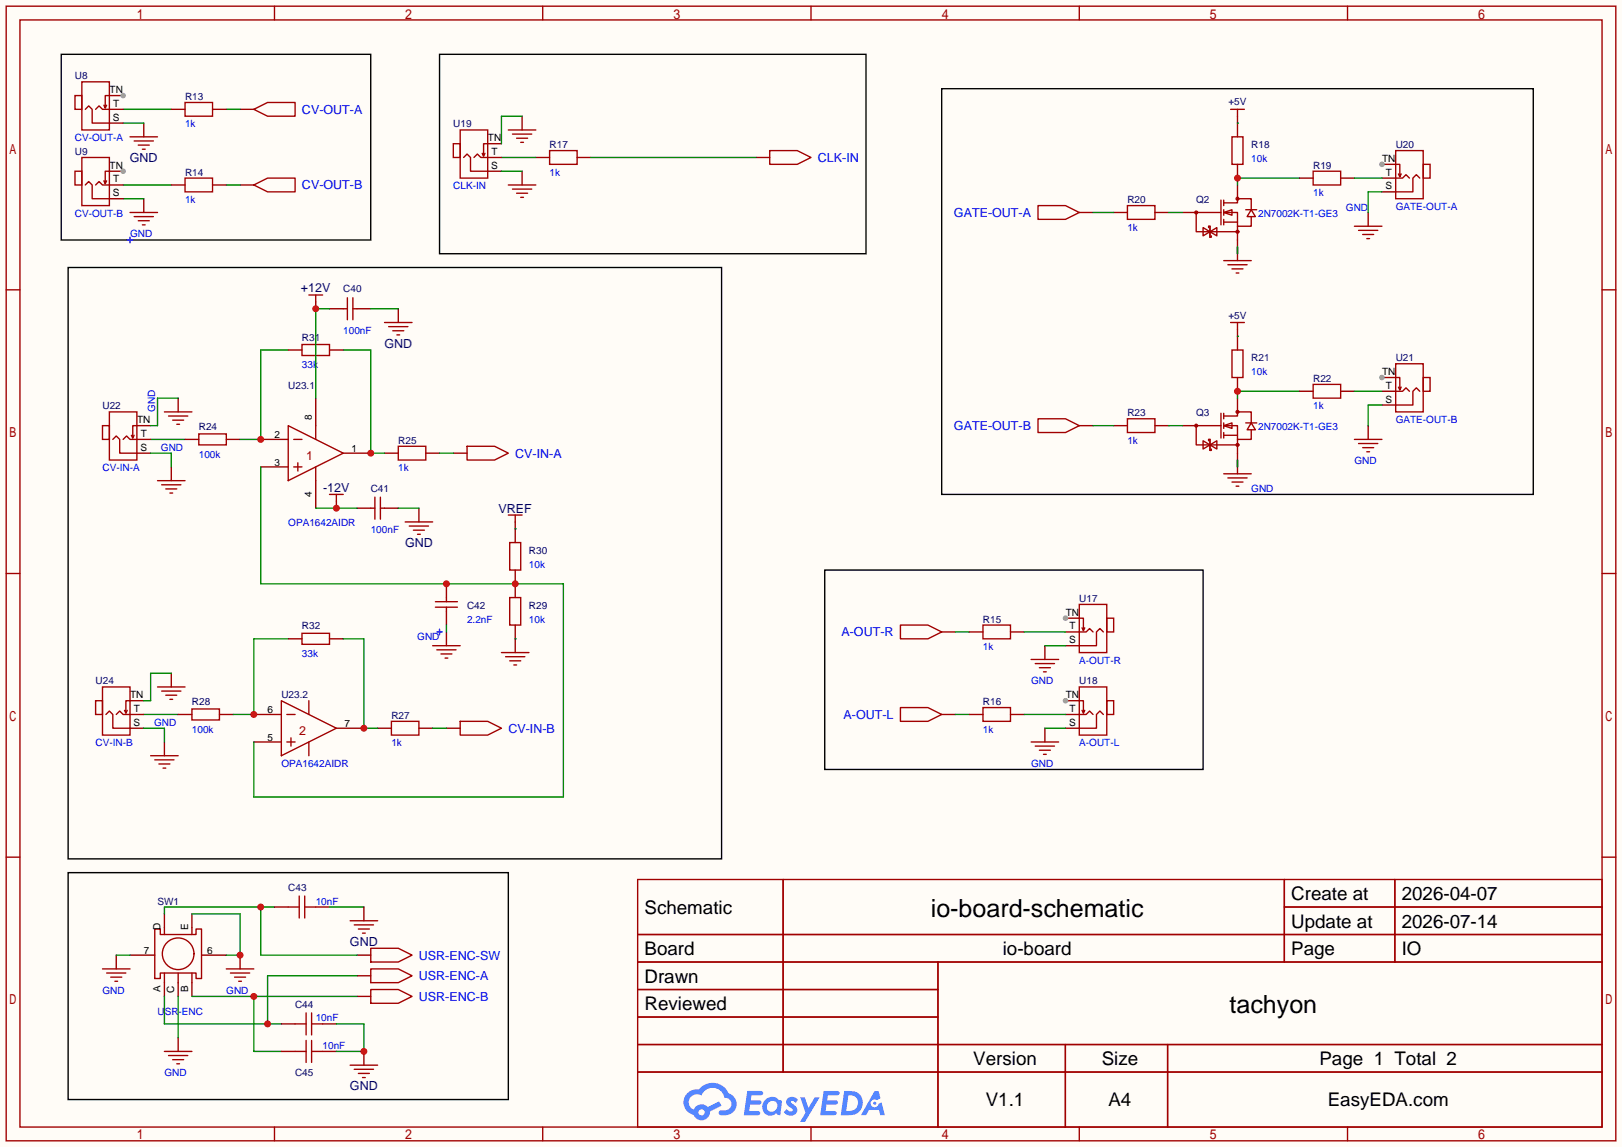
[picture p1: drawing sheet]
<svg xmlns="http://www.w3.org/2000/svg" width="299mm" height="212mm" viewBox="0 0 299 212" stroke-linecap="round" stroke-linejoin="round" font-family="sans-serif">
<path d="M0 0h299.5v211.8h-299.5z" fill="#fffcf7"/>
<g fill="none" stroke="#a10000" stroke-width=".25">
<path d="M1.1 1.1h297.2v209.6h-297.2zM3.7 3.7h292.1v204.5h-292.1zM50.7 1.1v2.6M100.2 1.1v2.6M149.7 1.1v2.6M199.3 1.1v2.6M248.8 1.1v2.6M1.1 53.5h2.6M295.8 53.5h2.5M1.1 105.9h2.6M295.8 105.9h2.5M1.1 158.3h2.6"/>
<path d="M295.8 158.3h2.5M117.7 162.4h178.1v45.8h-178.1zM117.7 172.6h178.1M117.7 177.7h178.1M144.6 162.4v35.6M173.2 177.7v30.5M237.1 162.4v15.3M237.1 167.5h58.7M257.5 162.4v15.3M117.7 182.8h55.5M117.7 192.9h178.1M117.7 187.8h55.5"/>
<path d="M117.7 198h178.1M196.7 192.9v15.3M215.6 192.9v15.3M50.7 208.2v2.5M100.2 208.2v2.5M149.7 208.2v2.5M199.3 208.2v2.5M248.8 208.2v2.5"/>
</g>
<g fill="#5487ff">
<path d="M145.5 202.8a1.3 1.3 0 0 1 1.8 .3l-.4 .6a.54 .54 0 0 0-.9-.2l.1 .2a1.58 1.58 0 0 1 1.1 1.6 1.43 1.43 0 0 1-2.5 .1l.5-.6a.64 .64 0 0 0 .5 .5 .64 .64 0 0 0 .7-.3l-.2-.2a1.6 1.6 0 0 1-1-1.6z"/>
<path d="M147.7 202.7h.9l.7 1.9 1.1-1.9h.9l-2.7 4.5h-.9l1-1.7z"/>
<path d="M138 201.5h1.6a1.31 1.31 0 0 1 1.2 .2 .4 .4 0 0 1-.3 .6h-1.8l-.1 .9h1.6a.4 .4 0 0 1 .4 .4 .4 .4 0 0 1-.4 .4h-1.7l-.2 1.2h.8a1.23 1.23 0 0 1 1.2 .2 .39 .39 0 0 1-.3 .6h-2.7z"/>
<path d="M152.1 201.5h1.6a1.32 1.32 0 0 1 1.3 .2 .39 .39 0 0 1-.4 .6h-1.7l-.2 .9h1.7a.4 .4 0 0 1 .3 .4 .4 .4 0 0 1-.4 .4h-1.7l-.2 1.2h.8a1.23 1.23 0 0 1 1.2 .2 .39 .39 0 0 1-.3 .6h-2.7z"/>
<path d="M161.5 201.5h.7l.4 1.3-.7 .4a.75 .75 0 0 0-1.1 .3 .75 .75 0 0 0 .5 1 .75 .75 0 0 0 .9-.6l.6-.3 .6 2.4h-.9l-.2-1h-1.9l-.5 1h-.9z"/>
<path d="M155.9 201.5l-.7 4.5h1.5a2.27 2.27 0 0 0 2.6-2.3 2.27 2.27 0 0 0-2.7-2.2zM156.6 202.3a1.5 1.5 0 0 1 1.8 1.5 1.5 1.5 0 0 1-1.9 1.4h-.3z"/>
<path d="M141.3 203.1a1.62 1.62 0 0 0-.4 2.1 1.62 1.62 0 0 0 2 .7l.4-.3 .3 .3 .5 .1 .3-2.5-.2-.3h-.4a1.58 1.58 0 0 0-2.5-.1zM141.9 203.6a.99 .99 0 0 1 1.6 .3 .99 .99 0 0 1-.9 1.4 .94 .94 0 0 1-1-.5 .94 .94 0 0 1 .3-1.2z"/>
<path d="M126.9 201.9a2.37 2.37 0 0 0 1.2 4 1.54 1.54 0 0 0 1.7 1 1.54 1.54 0 0 0 1.3-1.6l2.1-1.1-.5-.8-2 1.1a1.57 1.57 0 0 0-2.6 .4 1.5 1.5 0 0 1-.8-2.1 1.5 1.5 0 0 1 2.2-.5 2.23 2.23 0 0 1 2.3-1.4 2.23 2.23 0 0 1 2 1.8 1.16 1.16 0 0 1 1.2 1.1 1.16 1.16 0 0 1-1 1.3h-.7a.47 .47 0 0 0-.6 .3 .47 .47 0 0 0 .4 .6 2.23 2.23 0 0 0 2.3-.7 2.23 2.23 0 0 0 .4-2.3 2.16 2.16 0 0 0-1.3-1.1 3.2 3.2 0 0 0-5.4-.7l-1.2 .1zM129 205.4a.58 .58 0 0 1 1.1 0 .58 .58 0 0 1-1.1 0z"/>
<circle cx="161.5" cy="203.8" r=".28"/>
</g>
<path d="M20.2 17.7h2.5M20.2 20.2h2.5M20.2 22.7h2.5M26.5 22.7v2.6M26.5 36.7v2.5M44.3 20.2h2.6M44.3 34.2h2.6" fill="none" stroke="#870000" stroke-width=".25"/>
<path d="M24 25.3h5.1M24 39.2h5.1M24.8 26h3.5M25.5 26.8h2.1M26.3 27.6h.5M46.9 20.2l2.5-1.3h5.1v2.6h-5.1zM46.9 34.2l2.5-1.3h5.1v2.5h-5.1zM24.8 40h3.5M25.5 40.8h2.1M26.3 41.5h.5" fill="none" stroke="#a10000" stroke-width=".25"/>
<path d="M22.7 20.2h8.9M22.7 34.2h8.9M22.7 22.7h3.8M22.7 36.7h3.8M41.8 20.2h2.5M41.8 34.2h2.5" fill="none" stroke="#008700" stroke-width=".25"/>
<circle cx="22.7" cy="17.7" r=".51" fill="#999"/>
<path d="M13.8 17.7h1.3v2.5h-1.3zM15.1 15.1h5.1v8.9h-5.1zM19.7 19.4l-.3 .5M20.2 17.7h-.8v2.2l-.2-.5M15.7 20.2l.7-.6 .6 .6v2.5h3.2M17.7 20.2l.6-.6 .6 .6h1.3" fill="none" stroke="#a10000" stroke-width=".25"/>
<path d="M20.2 36.7h2.5M20.2 34.2h2.5M20.2 31.6h2.5" fill="none" stroke="#870000" stroke-width=".25"/>
<circle cx="22.7" cy="31.6" r=".51" fill="#999"/>
<path d="M34.2 18.9h5v2.6h-5zM13.8 31.6h1.3v2.6h-1.3zM15.1 29.1h5.1v8.9h-5.1zM15.7 34.2l.7-.7 .6 .7v2.5h3.2M17.7 34.2l.6-.7 .6 .7h1.3M19.7 33.4l-.3 .5M20.2 31.6h-.8v2.3l-.2-.5M34.2 32.9h5v2.5h-5zM166.2 115.4h5.1l2.6 1.3-2.6 1.3h-5.1zM181.5 115.4h5.1v2.6h-5.1zM166.2 130.7h5.1l2.6 1.3-2.6 1.2h-5.1zM181.5 130.7h5.1v2.5h-5.1z" fill="none" stroke="#a10000" stroke-width=".25"/>
<g fill="none" stroke="#870000" stroke-width=".25">
<path d="M31.6 20.2h2.6M31.6 34.2h2.6M39.2 20.2h2.6M39.2 34.2h2.6M173.9 116.7h2.5M178.9 116.7h2.6M186.6 116.7h2.5M196.7 116.7h2.6M196.7 119.3h2.6M196.7 114.2h2.6M173.9 132h2.5M178.9 132h2.6"/>
<path d="M186.6 132h2.5"/>
</g>
<path d="M176.4 116.7h2.5M176.4 132h2.5" fill="none" stroke="#008700" stroke-width=".25"/>
<circle cx="196.7" cy="114.2" r=".51" fill="#999"/>
<path d="M199.3 111.6h5v8.9h-5zM199.3 116.7h1.2l.7-.6 .6 .6M199.3 114.2h.7v2.3l.3-.5M199.8 116l.2 .5M203.7 116.7l-.6-.6-.7 .6v2.6h-3.1M204.3 114.2h1.3v2.5h-1.3z" fill="none" stroke="#a10000" stroke-width=".25"/>
<path d="M196.7 134.5h2.6M196.7 132h2.6M196.7 129.4h2.6" fill="none" stroke="#870000" stroke-width=".25"/>
<circle cx="196.7" cy="129.4" r=".51" fill="#999"/>
<g fill="none" stroke="#a10000" stroke-width=".25">
<path d="M83.7 26.5h1.3v2.6h-1.3zM85 24h5v8.9h-5zM85.6 29.1l.6-.7 .7 .7v2.5h3.1M87.5 29.1l.6-.7 .7 .7h1.2M89.5 28.3l-.2 .5M90 26.5h-.7v2.3l-.3-.5M93.9 24h5M93.9 34.2h5M94.6 24.8h3.6M94.6 34.9h3.6M95.4 25.5h2M95.4 35.7h2"/>
<path d="M96.1 26.3h.5M96.1 36.4h.5M101.5 27.8h5.1v2.6h-5.1zM142.1 27.8h5.1l2.5 1.3-2.5 1.3h-5.1zM225.4 39.2h-4.5v3.6h7.6M225.4 37v4.5M225.9 39.2l1.6-.5v1.1zM225.9 37.5h2.6v-.8h2.5v2M225.9 39.2h2.6v2.6h2.5v-1.8M225.9 37v1M225.9 38.7v1.1M227.2 20.2h2.5"/>
<path d="M227.5 25.3h2v5.1h-2zM228.5 20.2v1.3M230 38.7h2M231 38.7l.8 1.3h-1.5zM222.1 42l1.3 .8-1.3 .8zM223.1 42v-.2h.3v2h.2v-.2M223.4 42.8l1.3-.8v1.6zM225.9 41h2.6M225.9 40.5v1M225.9 48.1h5.1M226.7 48.9h3.6M227.5 49.7h2"/>
<path d="M228.2 50.4h.5M228.5 41.8v2.5M190.4 121.8h5.1M190.4 137h5.1M191.1 122.6h3.6M191.1 137.8h3.6M191.9 123.3h2M191.9 138.6h2M192.7 124.1h.5M192.7 139.3h.5M199.3 126.9h5v8.9h-5zM199.3 132h1.2l.7-.7 .6 .7"/>
<path d="M199.3 129.4h.7v2.3l.3-.5M199.8 131.2l.2 .5M203.7 132l-.6-.7-.7 .7v2.5h-3.1M204.3 129.4h1.3v2.6h-1.3z"/>
<circle cx="220.9" cy="39.2" r=".25"/>
<circle cx="228.5" cy="36.7" r=".25"/>
<circle cx="228.5" cy="42.8" r=".25"/>
</g>
<path d="M92.6 29.1h6.3M92.6 31.6h3.8M96.4 21.5h-3.8v5M239.9 32.9h-11.4v1.3M228.5 45.6v1.3M189.1 116.7h7.6M192.9 119.3h3.8M189.1 132h7.6M192.9 134.5h3.8" fill="none" stroke="#008700" stroke-width=".25"/>
<g fill="none" stroke="#870000" stroke-width=".25">
<path d="M90 29.1h2.6M90 31.6h2.6M90 26.5h2.6M96.4 21.5v2.5M96.4 31.6v2.6M98.9 29.1h2.6M106.6 29.1h2.5M139.6 29.1h2.5M218.3 39.2h2.6M228.5 21.5v3.8M228.5 30.4v2.5M228.5 34.2v2.5"/>
<path d="M228.5 44.3v3.8M192.9 119.3v2.5M192.9 134.5v2.5"/>
</g>
<circle cx="228.5" cy="32.9" r=".63" fill="#c00"/>
<path d="M228.5 22.7h.1" fill="none" stroke="#008700" stroke-width=".25"/>
<path d="M242.4 31.6h5.1v2.6h-5.1z" fill="none" stroke="#a10000" stroke-width=".25"/>
<path d="M239.9 32.9h2.5M247.5 32.9h2.6M255.1 32.9h2.6M255.1 35.4h2.6M255.1 30.4h2.6" fill="none" stroke="#870000" stroke-width=".25"/>
<circle cx="255.1" cy="30.4" r=".51" fill="#999"/>
<g fill="none" stroke="#a10000" stroke-width=".25">
<path d="M191.6 38h5.1l2.6 1.2-2.6 1.3h-5.1zM208.2 38h5v2.5h-5zM257.7 27.8h5.1v8.9h-5.1zM257.7 32.9h1.3l.6-.6 .6 .6M257.7 30.4h.7v2.2l.3-.5M258.2 32.1l.2 .5M262.1 32.9l-.6-.6-.6 .6v2.5h-3.2M262.8 30.4h1.2v2.5h-1.2zM227.2 59.6h2.5M228.5 59.6v1.2M250.1 41.8h5M250.8 42.5h3.6"/>
<path d="M251.6 43.3h2M252.3 44.1h.6M225.4 78.6h-4.5v3.6h7.6M225.4 76.3v4.6M225.9 78.6l1.6-.5v1zM225.9 76.8h2.6v-.7h2.5v2M225.9 78.6h2.6v2.6h2.5v-1.8M225.9 76.3v1M225.9 78.1v1M225.9 79.9v1M227.5 64.6h2v5.1h-2zM230 78.1h2"/>
<path d="M231 78.1l.8 1.3h-1.5zM222.1 81.4l1.3 .8-1.3 .7zM223.1 81.4v-.2h.3v2h.2v-.3M223.4 82.2l1.3-.8v1.5zM225.9 80.4h2.6M225.9 87.5h5.1M226.7 88.3h3.6M227.5 89h2M228.2 89.8h.5M228.5 81.2v2.5"/>
<circle cx="220.9" cy="78.6" r=".25"/>
<circle cx="228.5" cy="76.1" r=".25"/>
<circle cx="228.5" cy="82.2" r=".25"/>
</g>
<path d="M199.3 39.2h2.5M205.6 39.2h2.6M213.2 39.2h2.6M252.6 39.2v2.6M218.3 78.6h2.6M228.5 60.8v3.8M228.5 69.7v2.6M228.5 73.5v2.6M228.5 83.7v3.8" fill="none" stroke="#870000" stroke-width=".25"/>
<path d="M201.8 39.2h3.8M215.8 39.2h2.5M250.1 32.9h5M255.1 35.4h-2.5v3.8M239.9 72.3h-11.4v1.2M228.5 85v1.2" fill="none" stroke="#008700" stroke-width=".25"/>
<circle cx="228.5" cy="72.3" r=".63" fill="#c00"/>
<path d="M228.5 62.1h.1" fill="none" stroke="#008700" stroke-width=".25"/>
<path d="M242.4 71h5.1v2.5h-5.1z" fill="none" stroke="#a10000" stroke-width=".25"/>
<path d="M239.9 72.3h2.5M247.5 72.3h2.6M255.1 72.3h2.6M255.1 74.8h2.6M255.1 69.7h2.6" fill="none" stroke="#870000" stroke-width=".25"/>
<circle cx="255.1" cy="69.7" r=".51" fill="#999"/>
<g fill="none" stroke="#a10000" stroke-width=".25">
<path d="M18.9 78.6h1.3v2.6h-1.3zM20.2 76.1h5.1v8.9h-5.1zM25.3 78.6h-.8v2.3l-.2-.5M30.4 76.1h5M31.1 76.8h3.6M31.9 77.6h2M32.6 78.4h.5M53.2 78.6l10.2 5.1-10.2 5.1zM58.3 78.6v2.6M191.6 77.3h5.1l2.6 1.3-2.6 1.3h-5.1zM208.2 77.3h5v2.6h-5zM257.7 67.2h5.1v8.9h-5.1z"/>
<path d="M257.7 72.3h1.3l.6-.7 .6 .7M257.7 69.7h.7v2.3l.3-.5M258.2 71.5l.2 .5M262.1 72.3l-.6-.7-.6 .7v2.5h-3.2M262.8 69.7h1.2v2.6h-1.2zM20.8 81.2l.7-.7 .6 .7v2.5h3.2M22.7 81.2l.7-.7 .6 .7h1.3M24.8 80.4l-.3 .5M29.1 88.8h5.1M29.8 89.5h3.6M30.6 90.3h2M31.4 91.1h.5"/>
<path d="M36.7 80.1h5.1v2.1h-5.1zM54.2 81.2h1.6M54.2 86.2h1.6M55 85.5v1.5M58.3 86.2v2.6M86.2 82.4h5.1l2.6 1.3-2.6 1.3h-5.1zM250.1 81.2h5M250.8 81.9h3.6M251.6 82.7h2M252.3 83.4h.6M51.9 129.4l10.2 5.1-10.2 5.1zM53 132h1.5"/>
<path d="M53 137h1.5M53.7 136.3v1.5M57 129.4v2.6M57 137v2.6"/>
</g>
<g fill="none" stroke="#870000" stroke-width=".25">
<path d="M25.3 78.6h2.5M32.9 73.5v2.6M58.3 73.5v5.1M199.3 78.6h2.5M205.6 78.6h2.6M213.2 78.6h2.6M252.6 78.6v2.6M25.3 83.7h2.5M25.3 81.2h2.5M31.6 86.2v2.6M34.2 81.2h2.5M41.8 81.2h2.5"/>
<path d="M48.1 81.2h5.1M48.1 86.2h5.1M58.3 88.8v5.1M63.4 83.7h5.1M83.7 83.7h2.5M46.9 137h5M46.9 132h5M62.1 134.5h5.1"/>
</g>
<path d="M32.9 73.5h-3.8v5.1h-1.3M53.2 64.6h-5.1v16.6h-3.8M201.8 78.6h3.8M215.8 78.6h2.5M250.1 72.3h5M255.1 74.8h-2.5v3.8M27.8 81.2h6.4M27.8 83.7h3.8v2.5" fill="none" stroke="#008700" stroke-width=".25"/>
<path d="M11.3 10h57.2v34.3h-57.2zM81.2 10h78.7v36.9h-78.7zM173.9 16.4h109.2v74.9h-109.2zM152.3 105.3h69.8v36.8h-69.8z" fill="none" stroke="#000" stroke-width=".25"/>
<circle cx="48.1" cy="81.2" r=".63" fill="#c00"/>
<path d="M73.5 82.4h5.1v2.6h-5.1z" fill="none" stroke="#a10000" stroke-width=".25"/>
<path d="M71 83.7h2.5M78.6 83.7h2.6" fill="none" stroke="#870000" stroke-width=".25"/>
<path d="M63.4 64.6h5.1v19.1h2.5" fill="none" stroke="#008700" stroke-width=".25"/>
<circle cx="68.5" cy="83.7" r=".63" fill="#c00"/>
<path d="M81.2 83.7h2.5M53.2 118h-6.3v14h-3.8M26.5 134.5h3.9v2.5M26.5 132h6.4M31.6 124.3h-3.8v5.1h-1.3M79.9 134.5h2.5" fill="none" stroke="#008700" stroke-width=".25"/>
<path d="M95.1 96.4v1.3M24 134.5h2.5M24 132h2.5M24 129.4h2.5M30.4 137v2.6M31.6 124.3v2.6M32.9 132h2.5M40.5 132h2.6M69.7 134.5h2.6M77.3 134.5h2.6M82.4 134.5h2.6" fill="none" stroke="#870000" stroke-width=".25"/>
<g fill="none" stroke="#a10000" stroke-width=".25">
<path d="M93.9 95.1h2.5M95.1 95.1v1.3M17.7 129.4h1.2v2.6h-1.2zM18.9 126.9h5.1v8.9h-5.1zM19.6 132l.6-.7 .6 .7v2.5h3.2M21.5 132l.6-.7 .6 .7h1.3M23.5 131.2l-.3 .5M24 129.4h-.8v2.3l-.2-.5M27.8 139.6h5.1M29.1 126.9h5.1M29.8 127.6h3.6M30.6 128.4h2"/>
<path d="M31.4 129.2h.5M35.4 130.9h5.1v2.1h-5.1zM72.3 133.2h5v2.6h-5zM85 133.2h5l2.6 1.3-2.6 1.3h-5zM28.6 140.3h3.5M29.3 141.1h2.1M30.1 141.9h.5"/>
</g>
<circle cx="46.9" cy="132" r=".63" fill="#c00"/>
<path d="M48.1 86.2v21.6h55.9v39.4h-57.1v-10.2M95.1 118h.1" fill="none" stroke="#008700" stroke-width=".25"/>
<path d="M95.1 97.7v2.5M95.1 105.3v5.1M95.1 115.4v5.1" fill="none" stroke="#870000" stroke-width=".25"/>
<path d="M94.1 110.4h2v5h-2zM94.1 100.2h2v5.1h-2zM92.6 120.5h5.1M93.3 121.3h3.6M94.1 122h2M94.9 122.8h.5" fill="none" stroke="#a10000" stroke-width=".25"/>
<circle cx="95.1" cy="107.8" r=".63" fill="#c00"/>
<path d="M95.1 97.7h.1" fill="none" stroke="#008700" stroke-width=".25"/>
<path d="M82.4 107.8v2.6M82.4 112.9v2.5M82.4 116.7v2.6" fill="none" stroke="#870000" stroke-width=".25"/>
<path d="M79.9 119.3h5.1M80.4 112.1h4.1M80.4 111.1h4.1M80.6 120h3.6M81.4 120.8h2M82.2 121.5h.5" fill="none" stroke="#a10000" stroke-width=".25"/>
<circle cx="82.4" cy="107.8" r=".63" fill="#c00"/>
<path d="M55.8 63.6h5v2.1h-5zM55.8 117h5v2h-5zM82.4 110.4v.7M82.4 112.1v.8" fill="none" stroke="#a10000" stroke-width=".25"/>
<path d="M63.4 118h3.8v16.5h2.5M82.4 115.4v1.3" fill="none" stroke="#008700" stroke-width=".25"/>
<path d="M53.2 64.6h2.6M60.8 64.6h2.6M53.2 118h2.6M60.8 118h2.6" fill="none" stroke="#870000" stroke-width=".25"/>
<circle cx="67.2" cy="134.5" r=".63" fill="#c00"/>
<path d="M58.3 55.8v1.2M60.8 57h2.6M65.9 57h2.6M73.5 57v2.6M62.1 92.6v1.3M65.9 93.9h2.6M71 93.9h2.5M77.3 93.9v2.5" fill="none" stroke="#870000" stroke-width=".25"/>
<g fill="none" stroke="#a10000" stroke-width=".25">
<path d="M57 54.5h2.6M58.3 54.5v1.3M63.4 57h.7M64.1 55v4.1M65.2 55v4.1M65.2 57h.7M71 59.6h5.1M71.8 60.3h3.5M72.5 61.1h2M73.3 61.8h.5M60.8 91.3h2.6M62.1 91.3v1.3"/>
<path d="M68.5 93.9h.7M69.2 91.8v4.1M70.2 91.8v4.1M70.2 93.9h.8M74.8 96.4h5.1M75.6 97.2h3.5M76.3 97.9h2.1M77.1 98.7h.5"/>
</g>
<path d="M60.8 57h-2.5v16.5" fill="none" stroke="#008700" stroke-width=".25"/>
<circle cx="58.3" cy="57" r=".63" fill="#c00"/>
<path d="M68.5 57h5M58.3 93.9h7.6" fill="none" stroke="#008700" stroke-width=".25"/>
<circle cx="62.1" cy="93.9" r=".63" fill="#c00"/>
<path d="M73.5 93.9h3.8M21.5 176.4h2.5M35.4 168.8h8.9v7.6h-2.5" fill="none" stroke="#008700" stroke-width=".25"/>
<path d="M12.6 49.4h120.6v109.2h-120.6z" fill="none" stroke="#000" stroke-width=".25"/>
<g fill="none" stroke="#a10000" stroke-width=".25">
<path d="M18.9 178.9h5.1M19.7 179.7h3.5M28.6 171.6h1v1h6.6v-1h1v9.1h-1v-1h-6.6v1h-1zM30.4 171.3v1.3M30.4 179.7v1.8M32.9 179.7v1.8M35.4 171.3v1.3M35.4 179.7v1.8M41.8 178.9h5.1M42.5 179.7h3.6M20.4 180.5h2.1M21.2 181.2h.5"/>
<path d="M43.3 180.5h2M44.1 181.2h.5"/>
<circle cx="32.9" cy="176.1" r="2.92"/>
</g>
<path d="M21.5 176.4v2.5M24 176.4h4.6M30.4 168.8v2.5M35.4 168.8v2.5M37.2 176.4h4.6M44.3 176.4v2.5M30.4 181.5v2.5M32.9 181.5v2.5M35.4 181.5v2.5" fill="none" stroke="#870000" stroke-width=".25"/>
<circle cx="44.3" cy="176.4" r=".63" fill="#c00"/>
<path d="M65.9 176.4h2.6M32.9 191.6v2.6M65.9 180.2h2.6M65.9 184h2.6" fill="none" stroke="#870000" stroke-width=".25"/>
<path d="M68.5 175.1h5l2.6 1.3-2.6 1.3h-5zM68.5 178.9h5l2.6 1.3-2.6 1.3h-5zM30.4 194.2h5M31.1 194.9h3.6M31.9 195.7h2M32.6 196.5h.5M68.5 182.8h5l2.6 1.2-2.6 1.3h-5z" fill="none" stroke="#a10000" stroke-width=".25"/>
<path d="M48.1 167.5v8.9h17.8M50.7 167.5h-20.3v1.3" fill="none" stroke="#008700" stroke-width=".25"/>
<circle cx="48.1" cy="167.5" r=".63" fill="#c00"/>
<path d="M30.4 184v5.1h21.5M65.9 180.2h-16.5v8.9" fill="none" stroke="#008700" stroke-width=".25"/>
<circle cx="49.4" cy="189.1" r=".63" fill="#c00"/>
<path d="M32.9 184v7.6M35.4 184h30.5M46.9 184v10.2h5" fill="none" stroke="#008700" stroke-width=".25"/>
<circle cx="46.9" cy="184" r=".63" fill="#c00"/>
<path d="M12.6 161.2h81.3v41.9h-81.3z" fill="none" stroke="#000" stroke-width=".25"/>
<path d="M50.7 167.5h2.5M58.3 167.5h2.5M51.9 189.1h2.6M51.9 194.2h2.6M59.6 189.1h2.5M59.6 194.2h2.5M67.2 194.2v2.5" fill="none" stroke="#870000" stroke-width=".25"/>
<g fill="none" stroke="#a10000" stroke-width=".25">
<path d="M53.2 167.5h2M55.2 165.5v4M56.3 167.5h2M56.3 165.5v4M54.5 189.1h2M54.5 194.2h2M56.5 187.1v4M56.5 192.2v4M57.5 189.1h2.1M57.5 187.1v4M57.5 192.2v4M57.5 194.2h2.1"/>
<path d="M64.6 196.7h5.1M65.4 197.5h3.6M66.2 198.2h2M66.9 199h.5"/>
</g>
<path d="M60.8 167.5h6.4M62.1 189.1h5.1v5.1h-5.1" fill="none" stroke="#008700" stroke-width=".25"/>
<circle cx="67.2" cy="194.2" r=".63" fill="#c00"/>
<path d="M67.2 167.5v2.6" fill="none" stroke="#870000" stroke-width=".25"/>
<path d="M64.6 170.1h5.1M65.4 170.8h3.6M66.2 171.6h2M66.9 172.3h.5" fill="none" stroke="#a10000" stroke-width=".25"/>
<path d="M23.5 44.3h1M24 43.8v1M80.6 116.7h1.1M81.2 116.2v1" fill="none" stroke="#00f" stroke-width=".25"/>
<path d="M109.1 29.1h30.5" fill="none" stroke="#008700" stroke-width=".25"/>
<g font-size="4.6">
<text x="171.9" y="169.4">io-board-schematic</text>
<text x="227" y="187.1">tachyon</text>
</g>
<g font-size="3.5">
<text x="238.4" y="166.2">Create at</text>
<text x="258.8" y="166.2">2026-04-07</text>
<text x="119" y="168.8">Schematic</text>
<text x="238.4" y="171.3">Update at</text>
<text x="258.8" y="171.3">2026-07-14</text>
<text x="119" y="176.4">Board</text>
<text x="185.1" y="176.4">io-board</text>
<text x="238.4" y="176.4">Page</text>
<text x="258.8" y="176.4">IO</text>
<text x="119" y="181.5">Drawn</text>
<text x="119" y="186.6">Reviewed</text>
<text x="179.7" y="196.7">Version</text>
<text x="203.4" y="196.7">Size</text>
<text x="243.6" y="196.7">Page 1 Total 2</text>
<text x="182" y="204.3">V1.1</text>
<text x="204.7" y="204.3">A4</text>
<text x="245.1" y="204.3">EasyEDA.com</text>
</g>
<g font-size="2.3" fill="#00f">
<text x="55.8" y="21">CV-OUT-A</text>
<text x="151" y="29.9">CLK-IN</text>
<text x="55.8" y="35">CV-OUT-B</text>
<text x="176.1" y="40.1">GATE-OUT-A</text>
<text x="176.1" y="79.4">GATE-OUT-B</text>
<text x="95.1" y="84.5">CV-IN-A</text>
<text x="155.4" y="117.5">A-OUT-R</text>
<text x="93.9" y="135.3">CV-IN-B</text>
<text x="155.7" y="132.8">A-OUT-L</text>
<text x="77.3" y="177.2">USR-ENC-SW</text>
<text x="77.3" y="181">USR-ENC-A</text>
<text x="77.3" y="184.8">USR-ENC-B</text>
</g>
<g font-size="2.3" fill="#000080">
<text x="24" y="29.9">GND</text>
<text x="55.6" y="54">+12V</text>
<text x="71" y="64.2">GND</text>
<text x="59.7" y="90.9">-12V</text>
<text x="92" y="94.7">VREF</text>
<text x="74.8" y="101">GND</text>
<text x="64.6" y="174.7">GND</text>
<text x="64.6" y="201.3">GND</text>
</g>
<g font-size="2.3" fill="#a00000">
<text x="56.5" y="85">1</text>
<text x="55.2" y="135.8">2</text>
</g>
<g font-size="1.8" fill="#000080">
<text x="13.8" y="14.7">U8</text>
<text x="34.2" y="18.5">R13</text>
<text x="83.7" y="23.5">U19</text>
<text x="226.8" y="19.5">+5V</text>
<text x="13.8" y="28.6">U9</text>
<text x="101.5" y="27.4">R17</text>
<text x="231" y="27.4">R18</text>
<text x="257.7" y="27.4">U20</text>
<text x="34.2" y="32.4">R14</text>
<text x="242.4" y="31.2">R19</text>
<text x="208.2" y="37.5">R20</text>
<text x="220.9" y="37.5">Q2</text>
<text x="63.4" y="54">C40</text>
<text x="226.8" y="58.8">+5V</text>
<text x="55.8" y="62.9">R31</text>
<text x="53.2" y="71.8">U23.1</text>
<text x="231" y="66.7">R21</text>
<text x="242.4" y="70.5">R22</text>
<text x="257.7" y="66.7">U21</text>
<text x="18.9" y="75.6">U22</text>
<text x="208.2" y="76.9">R23</text>
<text x="220.9" y="76.9">Q3</text>
<text x="36.7" y="79.4">R24</text>
<text x="73.5" y="82">R25</text>
<text x="68.5" y="90.9">C41</text>
<text x="97.7" y="102.3">R30</text>
<text x="86.2" y="112.4">C42</text>
<text x="97.7" y="112.4">R29</text>
<text x="199.3" y="111.2">U17</text>
<text x="55.8" y="116.3">R32</text>
<text x="181.5" y="115">R15</text>
<text x="17.7" y="126.4">U24</text>
<text x="35.4" y="130.2">R28</text>
<text x="51.9" y="129">U23.2</text>
<text x="181.5" y="130.2">R16</text>
<text x="199.3" y="126.4">U18</text>
<text x="72.3" y="132.8">R27</text>
<text x="29.1" y="167.1">SW1</text>
<text x="53.2" y="164.5">C43</text>
<text x="54.5" y="186.1">C44</text>
<text x="54.5" y="198.8">C45</text>
</g>
<g font-size="1.8">
<text x="20.2" y="17.2">TN</text>
<text x="20.8" y="22.3">S</text>
<text x="20.9" y="19.7">T</text>
<text x="90.1" y="26.1">TN</text>
<text x="90.7" y="28.6">T</text>
<text x="255.2" y="29.9">TN</text>
<text x="20.2" y="31.2">TN</text>
<text x="20.9" y="33.7">T</text>
<text x="90.7" y="31.2">S</text>
<text x="255.8" y="35">S</text>
<text x="255.8" y="32.4">T</text>
<text x="20.8" y="36.2">S</text>
<text x="255.2" y="69.3">TN</text>
<text x="255.8" y="71.8">T</text>
<text x="57.6" y="77.6" transform="rotate(-90 57.6 77.6)">8</text>
<text x="255.8" y="74.3">S</text>
<text x="25.3" y="78.2">TN</text>
<text x="25.9" y="83.2">S</text>
<text x="26" y="80.7">T</text>
<text x="50.7" y="80.9">2</text>
<text x="64.9" y="83.5">1</text>
<text x="50.7" y="86">3</text>
<text x="57.6" y="91.8" transform="rotate(-90 57.6 91.8)">4</text>
<text x="196.8" y="113.7">TN</text>
<text x="197.4" y="118.8">S</text>
<text x="197.4" y="116.3">T</text>
<text x="24" y="129">TN</text>
<text x="24.7" y="131.5">T</text>
<text x="49.4" y="131.7">6</text>
<text x="196.8" y="129">TN</text>
<text x="197.4" y="131.5">T</text>
<text x="24.7" y="134">S</text>
<text x="49.4" y="136.8">5</text>
<text x="63.6" y="134.3">7</text>
<text x="197.4" y="134">S</text>
<text x="29.6" y="171.8" transform="rotate(-90 29.6 171.8)">D</text>
<text x="34.7" y="171.8" transform="rotate(-90 34.7 171.8)">E</text>
<text x="26.5" y="176.2">7</text>
<text x="38.2" y="176.2">6</text>
<text x="29.6" y="183.2" transform="rotate(-90 29.6 183.2)">A</text>
<text x="32.2" y="183.3" transform="rotate(-90 32.2 183.3)">C</text>
<text x="34.7" y="183.2" transform="rotate(-90 34.7 183.2)">B</text>
</g>
<g font-size="1.8" fill="#00f">
<text x="34.2" y="23.5">1k</text>
<text x="13.8" y="26.1">CV-OUT-A</text>
<text x="231" y="29.9">10k</text>
<text x="83.7" y="35">CLK-IN</text>
<text x="101.5" y="32.4">1k</text>
<text x="13.8" y="40.1">CV-OUT-B</text>
<text x="34.2" y="37.5">1k</text>
<text x="232.3" y="40.1">2N7002K-T1-GE3</text>
<text x="242.4" y="36.2">1k</text>
<text x="248.5" y="38.9">GND</text>
<text x="257.7" y="38.8">GATE-OUT-A</text>
<text x="24" y="43.9">GND</text>
<text x="208.2" y="42.6">1k</text>
<text x="63.4" y="61.6">100nF</text>
<text x="55.8" y="68">33k</text>
<text x="231" y="69.3">10k</text>
<text x="28.6" y="76.1" transform="rotate(-90 28.6 76.1)">GND</text>
<text x="242.4" y="75.6">1k</text>
<text x="29.7" y="83.2">GND</text>
<text x="208.2" y="82">1k</text>
<text x="232.3" y="79.4">2N7002K-T1-GE3</text>
<text x="257.7" y="78.2">GATE-OUT-B</text>
<text x="18.9" y="87">CV-IN-A</text>
<text x="36.7" y="84.5">100k</text>
<text x="73.5" y="87">1k</text>
<text x="250.1" y="85.8">GND</text>
<text x="231" y="90.9">GND</text>
<text x="53.2" y="97.2">OPA1642AIDR</text>
<text x="68.5" y="98.5">100nF</text>
<text x="97.7" y="104.8">10k</text>
<text x="77" y="118.3">GND</text>
<text x="86.2" y="115">2.2nF</text>
<text x="97.7" y="115">10k</text>
<text x="55.8" y="121.3">33k</text>
<text x="181.5" y="120.1">1k</text>
<text x="199.3" y="122.6">A-OUT-R</text>
<text x="190.4" y="126.4">GND</text>
<text x="17.7" y="137.8">CV-IN-B</text>
<text x="28.4" y="134">GND</text>
<text x="35.4" y="135.3">100k</text>
<text x="72.3" y="137.8">1k</text>
<text x="181.5" y="135.3">1k</text>
<text x="199.3" y="137.8">A-OUT-L</text>
<text x="51.9" y="141.7">OPA1642AIDR</text>
<text x="190.4" y="141.7">GND</text>
<text x="58.3" y="167.1">10nF</text>
<text x="18.9" y="183.6">GND</text>
<text x="41.8" y="183.6">GND</text>
<text x="29.1" y="187.4">USR-ENC</text>
<text x="58.3" y="188.6">10nF</text>
<text x="59.6" y="193.7">10nF</text>
<text x="30.4" y="198.8">GND</text>
</g>
</svg>
